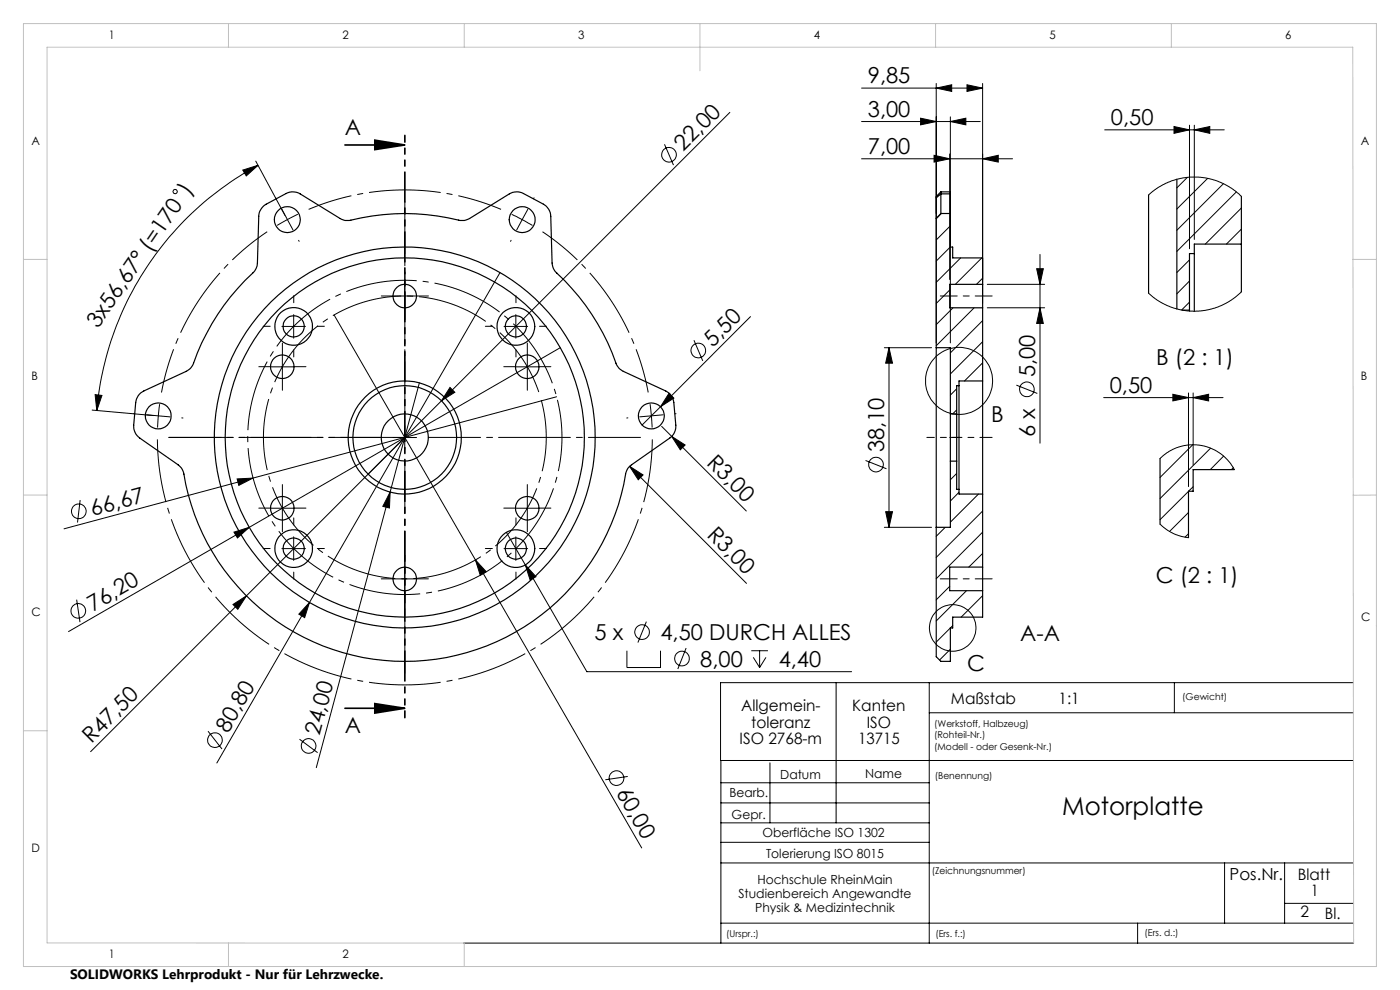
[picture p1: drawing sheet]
<svg xmlns="http://www.w3.org/2000/svg" width="297mm" height="210mm" viewBox="0 0 297 210" stroke-linecap="round" stroke-linejoin="round" font-family="sans-serif">
<g fill="none" stroke="#000" stroke-width=".21">
<path d="M182.8 18.7h25.7M198.6 18.7l3.3-.7v1.4zM198.6 17.7v55M205.1 18l3.4 .7-3.4 .7zM208.5 17.7v46.6M51.5 36.1l3.3-1-2.6 2.2zM54.3 34.2l6.2 11.5M54.8 35.1a65.6 65.6 0 0 0-34.3 52M141 30.6l1.9 4.4M154.8 23.8l-135.6 135.6M182.8 33.7h32M182.8 25.8h25.2"/>
<path d="M195.3 25.1l3.3 .7-3.3 .7zM198.2 32.9l3.3 .8-3.3 .7zM201.5 32.7v26.6M201.6 25.8l3.3-.7v1.4zM201.6 24.8v47.9M208.5 33.7l3.3-.8v1.5zM234.4 27.5h25.3M249.1 26.8l3.2 .7-3.2 .8zM251.9 37.6l-2.2 2.3M252.3 26.6v26.2M253.4 27.5l3.2-.7v1.5zM253.4 26.6v24.2"/>
<path d="M256.2 37.8l-6.5 6.5M259.5 39l-9.8 9.9M106.1 57.8l-40.4 70M108.5 45.5l2.3 1.1M110.8 46.6l2.2 1.2M110.8 46.6l-1.2 2.2M112 44.4l-1.2 2.2M199.7 45.3l-1.1 1.1M201.6 47.9l-3 3M201.6 52.4l-3 3M203.8 54.7l-5.2 5.2M208.3 54.7l-5.6 5.6"/>
<path d="M208.5 59l-1.3 1.3M219.9 57h1.4l-.7 3.3zM220.6 54v40M243.7 41.4l2-1.6 2.7-1.4 2.7-.7 3.2-.1 2.3 .3 2.4 .8 2.3 1.2 2 1.8M252.3 55.1l-2.6 2.7M252.3 59.6l-2.6 2.7M262.3 40.7l-12.6 12.6M263.3 44.1l-7.6 7.7M263.3 48.6l-3.1 3.2M57.4 77.8h5M59.8 69.2h5M59.9 75.3v5"/>
<path d="M62.3 66.7v5M70.9 66.8l30 52M83.4 62.8h5M85.9 60.3v5M106.9 69.2h5M109.4 77.8h4.9M109.4 66.7v5M111.9 75.3v5M118.9 73.8l-66 38.1M147.2 72.2l1.9 4.3M159.2 67.2l-19.1 19.1M187.6 73.8h10"/>
<path d="M188.6 73.8l.7 3.2h-1.4zM188.6 73.8v38.1M201.5 61.5l-2.9 2.9M202.2 65.3l-3.6 3.6M206.7 65.3l-8.1 8M208.5 68l-6.9 6.9M208.5 72.5l-6.9 6.8M208.5 77l-3.9 3.8M209.4 60.3h12.2M209.4 65.3h12.2M220.6 65.3l.7 3.3h-1.4zM252.3 64.1l-1.6 1.6"/>
<path d="M263.3 61.9l-2 1.7-2.1 1.2-2.9 .9-2.7 .3-3.2-.3-2.1-.6-2.8-1.4-1.8-1.5M19.5 87l13.1 1.2M20.2 83.7l1.4 .2-1.1 3.2zM83.4 92.8h5M85.9 90.3v5M89 81.2l-6.2 23.2M95.5 82.2l1 1-2.8 1.8zM118.1 84.2l-104.5 28M133.6 98.9l2.8 1.8-1 1.1zM133.6 98.9l24.8 24.8M140.1 86.3l-3.9 3.9M140.4 90.4l17.9 18"/>
<path d="M141.9 83.4l1 1-2.8 1.9zM142.5 92.6l2.8 1.8-1 1zM183.6 97.7l4.5 1.7M203 82.5l-1.4 1.3M203 87l-.9 .8M215.6 81.7l4.5 1.8M234.1 84.3h25.4M246.1 97.3l1.9-1.5 2.2-1 2.1-.4 2.4 .1 1.7 .4 2.5 1.3 1.9 1.8 1.1 1.6M248.8 83.6l3.3 .7-3.3 .7zM252.1 83.4v19.8M253 94.3l-6.9 7M253.1 84.3l3.3-.7v1.4z"/>
<path d="M253.1 83.4v15.2M256.8 95.1l-10.7 10.7M259.6 96.8l-2.8 2.8M261.6 99.2l-.4 .4M17 106.1l-.6 4.7M49.6 112.9l3.3-1-2.5 2.2zM50.3 101.6l3.4-.2-3 1.6zM52.9 111.9l-38.4 22.1M57.4 107.8h5M59.8 116.4h5M59.9 105.3v5M62.3 113.9v5"/>
<path d="M82.8 104.4l-.2 3.4-1.4-.4zM82.8 104.4l-15.7 58.4M100.9 118.8l2.3 2.5-1.3 .7zM100.9 118.8l35.2 61.1M106.9 116.4h5M107.4 112.9l4 6.9M109.4 107.8h4.9M109.4 113.9v5M111.4 119.8l2.3 2.5-1.2 .7zM111.4 119.8l13.1 22.7h56.2M111.9 105.3v5M187.6 111.9h10"/>
<path d="M187.9 108.5h1.4l-.7 3.4zM200.5 111.9l-1.9 1.9M203 100.4l-1.4 1.4M203.4 104.4l-1.8 1.9M207.6 104.8l-6 6M208.5 108.4l-9.9 9.8M208.5 112.9l-9.9 9.9M208.5 117.4l-3 2.9M246.1 111.2l1.6 1.3 1.2 .7 1.7 .6 1.5 .2M252.1 108.7l-4 4M252.1 113.2l-.7 .7M253.1 103.2l-7 7"/>
<path d="M16.3 127.2l.7 4.8M49.4 128.2l2.9-1.8-1.9 2.8zM65.7 127.8l-1.1 3.2-1.2-.7zM65.7 127.8l-19.7 34M83.4 122.8h5M85.9 120.3v5M133 138v3.6h7.1v-3.6M137.1 131.9l-1.8 4.4M145.6 137.5l-1.8 4.4M159.4 138h3.5M159.8 139.4l1.3 2.2M161.1 138v3.6"/>
<path d="M162.5 139.4l-1.4 2.2M201.5 124.4l-2.9 2.8M201.6 137.7l-2.3 2.3M202.1 132.7l-3.5 3.5M205 125.3l-6.4 6.4M208.5 126.4l-4.6 4.5M208.5 130.8l-.1 .1M44.1 155.1l3 3.8M63.5 156.8l3.9 2.9M177.4 144.8v29.7M197.1 144.8v55.3M197.1 151.2h90"/>
<path d="M249.1 144.8v6.4M287.1 144.8h-134.2v16.5h134.2M133.2 164.7l-4.8 .7M152.9 178.7h44.2M152.9 174.5h44.2M152.9 170.3h44.2M152.9 166h44.2M152.9 161.3v38.8M163.3 161.8v12.7M152.9 195.8h134.3M152.9 183h134.2M241.3 195.8v4.3"/>
<path d="M259.8 183v12.8M272.5 183v12.8M272.5 191.6h14.7M98.3 200.1h188.9"/>
<circle cx="141.9" cy="32.8" r="1.56"/>
<circle cx="37.1" cy="40.6" r=".44"/>
<circle cx="148.1" cy="74.3" r="1.56"/>
<circle cx="185.8" cy="98.6" r="1.55"/>
<circle cx="203.5" cy="80.8" r="7.1"/>
<circle cx="217.8" cy="82.6" r="1.56"/>
<circle cx="16.7" cy="108.5" r="1.55"/>
<circle cx="16.6" cy="129.6" r="1.55"/>
<circle cx="136.2" cy="134.1" r="1.55"/>
<circle cx="144.7" cy="139.7" r="1.55"/>
<circle cx="202.1" cy="133.2" r="4.9"/>
<circle cx="45.6" cy="157" r="1.57"/>
<circle cx="65.5" cy="158.2" r="1.55"/>
<circle cx="130.8" cy="165.1" r="1.56"/>
</g>
<path d="M61 46.6l-2.2 1.2M61 46.6l2.2-1.2M33.6 88.2l-.2 2.5M33.6 88.2l.3-2.5M138.2 88.2l-.3-2.5M138.2 88.2l.1 2.5" fill="none" stroke="#000" stroke-width=".21" stroke-dasharray="15.2 1.3 1.3 1.3" stroke-linecap="butt"/>
<path d="M56.7 49.2a52.5 52.5 0 0 0-22.4 34.1M106.3 44.4a52.5 52.5 0 0 0-40.8 0M137.5 83.3a52.5 52.5 0 0 0-22.4-34.1" fill="none" stroke="#000" stroke-width=".21" stroke-dasharray="15.2 1.3 1.3 1.3" stroke-dashoffset="5.7" stroke-linecap="butt"/>
<path d="M33.4 93.2a52.5 52.5 0 0 0 52.5 52.1 52.5 52.5 0 0 0 52.5-52.1" fill="none" stroke="#000" stroke-width=".21" stroke-dasharray="15.2 1.3 1.3 1.3" stroke-dashoffset="1.8" stroke-linecap="butt"/>
<path d="M73.2 30.8h12.7M79.5 29.7l6.4 1.1-6.4 .9zM73.2 150.2h12.7M79.5 149.3l6.4 .9-6.4 1.1z" fill="none" stroke="#000" stroke-width=".35"/>
<path d="M114.6 84a30 30 0 0 0-50.3-12.1 30 30 0 0 0 13.8 49.9 30 30 0 0 0 36.9-36.3l-.4-1.5" fill="none" stroke="#000" stroke-width=".21" stroke-dasharray="15.2 1.3 1.3 1.3" stroke-dashoffset="-.9" stroke-linecap="butt"/>
<path d="M117.8 83a33.3 33.3 0 0 0-55.9-13.4 33.3 33.3 0 0 0 15.4 55.4 33.3 33.3 0 0 0 40.9-40.3l-.4-1.7" fill="none" stroke="#000" stroke-width=".21" stroke-dasharray="15.2 1.3 1.3 1.3" stroke-dashoffset="-1.8" stroke-linecap="butt"/>
<g fill="none" stroke="#000" stroke-width=".21" stroke-dasharray="15.2 1.3 1.3 1.3">
<path d="M58.6 42.2l-.1-.2M61 46.6l-1.2-2.2M61 46.6l1.2 2.2M63.3 51l.2 .2M108.4 51l-.1 .2M113.2 42.2l.1-.2M57.3 69.2h-1.5M57.4 77.8h-2.5M59.9 75.3v-2.5M62.3 64.2v-1.5M62.3 74.2v1.5M62.4 77.8h2.5"/>
<path d="M67.3 69.2h1.5M83.4 62.8h-2.5M85.9 60.3v-2.5M85.9 65.3v2.5M88.4 62.8h2.5M104.5 69.2h-1.5M109.4 77.8h-2.5M109.5 64.2v-1.5M109.5 74.2v1.5M111.9 75.3v-2.5M114.4 77.8h2.5M114.5 69.2h1.5"/>
<path d="M28.6 87.8h-.2M33.6 88.2l-2.5-.2M33.6 88.2l2.5 .2M38.6 88.6l.2 .1M59.9 80.3v2.5M111.9 80.3v2.5M133.2 88.6l-.2 .1M138.2 88.2l2.5-.2M138.2 88.2l-2.5 .2M143.2 87.8h.2M57.3 116.4h-1.5M57.4 107.8h-2.5"/>
<path d="M59.9 105.3v-2.5M59.9 110.3v2.5M62.3 111.4v-1.5M62.4 107.8h2.5M67.3 116.4h1.5M104.5 116.4h-1.5M109.4 107.8h-2.5M109.5 111.4v-1.5M111.9 105.3v-2.5M111.9 110.3v2.5M114.4 107.8h2.5M114.5 116.4h1.5"/>
<path d="M62.3 121.4v1.5M83.4 122.8h-2.5M85.9 120.3v-2.5M85.9 125.3v2.5M88.4 122.8h2.5M109.5 121.4v1.5"/>
</g>
<path d="M80.9 92.8h-45M85.9 87.8v-45M85.9 97.8v45M90.9 92.8h45" fill="none" stroke="#000" stroke-width=".21" stroke-dasharray="15.2 1.3 1.3 1.3" stroke-dashoffset="4.2"/>
<path d="M199.5 62.8h11M199.5 122.8h11" fill="none" stroke="#000" stroke-width=".21" stroke-dasharray="15.2 1.3 1.3 1.3" stroke-dashoffset="11.6"/>
<path d="M201.5 92.8h9" fill="none" stroke="#000" stroke-width=".21" stroke-dasharray="15.2 1.3 1.3 1.3" stroke-dashoffset="12.6"/>
<path d="M203.6 92.8h-7" fill="none" stroke="#000" stroke-width=".21" stroke-dasharray="15.2 1.3 1.3 1.3" stroke-dashoffset="13.6"/>
<path d="M85.9 28.7v123.5" fill="none" stroke="#000" stroke-width=".35" stroke-dasharray="6.3 1.3 1.3 1.3 1.3 1.3" stroke-dashoffset="4.9"/>
<path d="M85.9 92.8h-50.1" fill="none" stroke="#000" stroke-width=".21" stroke-dasharray="15.2 1.3 1.3 1.3" stroke-dashoffset="1.6"/>
<g fill="none" stroke="#c0c0c0" stroke-width=".21">
<path d="M5 5h287v200h-287zM48.5 5v5M98.5 5v5M148.5 5v10M198.5 5v5M248.5 5v5M5 55h5M287 55h5M5 105h5M292 105h-4.9M5 155h5M48.5 200v5"/>
<path d="M98.3 200.1l-88.3-.1v-190h277l.2 190.1M98.5 200v5"/>
</g>
<g fill="#000">
<path d="M95.5 82.2l1 1-2.8 1.8zM133.6 98.9l2.8 1.8-1 1.1zM141.9 83.4l1 1-2.8 1.9zM142.5 92.6l2.8 1.8-1 1zM49.6 112.9l3.3-1-2.5 2.2zM50.3 101.6l3.4-.2-3 1.6zM82.8 104.4l-.2 3.4-1.4-.4zM100.9 118.8l2.3 2.5-1.3 .7zM49.4 128.2l2.9-1.8-1.9 2.8zM65.7 127.8l-1.1 3.2-1.2-.7z"/>
<path d="M51.5 36.1l3.3-1-2.6 2.2zM20.2 83.7l1.4 .2-1.1 3.2z"/>
<path d="M79.5 29.7l6.4 1.1-6.4 .9zM79.5 149.3l6.4 .9-6.4 1.1z"/>
<path d="M198.2 32.9l3.3 .8-3.3 .7zM208.5 33.7l3.3-.8v1.5z"/>
<path d="M253.4 27.5l3.2-.7v1.5zM249.1 26.8l3.2 .7-3.2 .8zM253.1 84.3l3.3-.7v1.4zM248.8 83.6l3.3 .7-3.3 .7z"/>
<path d="M188.6 73.8l.7 3.2h-1.4zM187.9 108.5h1.4l-.7 3.4zM219.9 57h1.4l-.7 3.3zM220.6 65.3l.7 3.3h-1.4z"/>
<path d="M111.4 119.8l1.1 3.2 1.2-.7zM195.3 25.1l3.3 .7-3.3 .7zM201.6 25.8l3.3-.7v1.4zM198.6 18.7l3.3-.7v1.4zM205.1 18l3.4 .7-3.4 .7z"/>
</g>
<g fill="none" stroke="#000" stroke-width=".25">
<path d="M249.7 38v27.5M55.8 43.8l4.9-2.7a3.1 3.1 0 0 1 3 0l8.4 5.2a2.79 2.79 0 0 0 2.3 .4 49 49 0 0 1 23.5 .1h.6l1.1-.5 8.5-5.2a3.1 3.1 0 0 1 3 0l4.2 2.2a3 3 0 0 1 1.5 2.6l.3 9.9a3 3 0 0 0 1 2.1 48.5 48.5 0 0 1 12.8 19.7l.6 .7 .7 .5 9 4.1a3.1 3.1 0 0 1 1.7 2.5l.5 4.8a3.1 3.1 0 0 1-1.3 2.7l-8.1 5.7a2.84 2.84 0 0 0-1.3 2 47.5 47.5 0 0 1-47.2 39.7 47.5 47.5 0 0 1-46.7-40.3l-.4-.8-.6-.6-8.2-5.7a3.1 3.1 0 0 1-1.2-2.7l.4-4.8a3.1 3.1 0 0 1 1.7-2.5l9-4.1a2.96 2.96 0 0 0 1.6-1.8 48.1 48.1 0 0 1 12.9-19.5l.5-1.1 .1-.6 .3-10.3 .2-.7zM198.6 42v31.8M199.6 40.7v.4M199.6 40.7l-1 1v.3M199.6 40.7h2v.4M199.6 45.3l-1 1M199.6 45.3h2M199.6 41.1l-1 .9M199.6 41.1v4.2M199.6 41.1h2M201.6 41.1v11.3h.5v2.3h6.4v5.6"/>
<path d="M243.7 41.4v20.8M253.4 53.8v12.2M253.4 53.8h-1.1v12M263.3 51.8v10.1M263.3 51.8h-9.9v2M263.3 41.7v10.1M198.6 73.8v38.1M198.6 73.8h3v14M208.5 60.3v5M208.5 65.3v15.5M208.5 60.3h-7v5h7M250.8 65.8h1.5"/>
<path d="M252.3 65.8v.2M201.6 87.8v10M201.6 87.8h1.4M201.6 97.8v14.1h-3M201.6 97.8h1.4M203 87.8v10M203 97.8v6h.4M203.4 81.8v22M203.4 81.8h-.4v6M208.5 80.8v24M208.5 80.8h-5.1v1M246.1 97.3v13.9"/>
<path d="M261.9 99.6h-8.8v4.6h-1v9.8M198.6 111.9v27.4l1 1h2v-7.1h.5v-2.3h6.4v-5.6M203.4 103.8v1h5.1M208.5 104.8v15.5M208.5 120.3v5M208.5 120.3h-7v5h7"/>
<circle cx="61" cy="46.6" r="2.75"/>
<circle cx="110.8" cy="46.6" r="2.76"/>
<circle cx="59.9" cy="77.8" r="2.5"/>
<circle cx="62.3" cy="69.2" r="4"/>
<circle cx="62.3" cy="69.2" r="2.27"/>
<circle cx="85.9" cy="62.8" r="2.5"/>
<circle cx="109.4" cy="69.2" r="2.26"/>
<circle cx="109.4" cy="69.2" r="4"/>
<circle cx="111.8" cy="77.8" r="2.5"/>
<circle cx="33.6" cy="88.2" r="2.75"/>
<circle cx="85.9" cy="92.8" r="40.4"/>
<circle cx="85.9" cy="92.8" r="12"/>
<circle cx="85.9" cy="92.8" r="38.1"/>
<circle cx="85.9" cy="92.8" r="11"/>
<circle cx="85.9" cy="92.8" r="5"/>
<circle cx="138.2" cy="88.2" r="2.75"/>
<circle cx="59.9" cy="107.8" r="2.49"/>
<circle cx="62.3" cy="116.4" r="4"/>
<circle cx="62.3" cy="116.4" r="2.26"/>
<circle cx="109.4" cy="116.4" r="2.25"/>
<circle cx="109.4" cy="116.4" r="4"/>
<circle cx="111.8" cy="107.8" r="2.49"/>
<circle cx="85.9" cy="122.8" r="2.5"/>
</g>
<text font-size="5.3" x="225.3" y="172.8">Motorplatte</text>
<g font-size="4.7">
<text x="184.1" y="17.7">9,85</text>
<text x="73.2" y="28.7">A</text>
<text x="184.1" y="24.7">3,00</text>
<text x="235.7" y="26.5">0,50</text>
<text x="145" y="32.2" transform="rotate(-45 145 32.2)">22,00</text>
<text x="184.1" y="32.6">7,00</text>
<text x="20.8" y="69.8" transform="rotate(-55 20.8 69.8)">3x56,67° (=170 )</text>
<text x="151.2" y="73.7" transform="rotate(-45 151.2 73.7)">5,50</text>
<text x="245.3" y="77.5">B (2 : 1)</text>
<text x="219.6" y="80" transform="rotate(-90 219.6 80)">5,00</text>
<text x="235.4" y="83.3">0,50</text>
<text x="210.3" y="89.5">B</text>
<text x="187.6" y="96" transform="rotate(-90 187.6 96)">38,10</text>
<text x="219.6" y="92.7" transform="rotate(-90 219.6 92.7)">6 x</text>
<text x="149.7" y="98.4" transform="rotate(45 149.7 98.4)">R3,00</text>
<text x="19.7" y="109.4" transform="rotate(-15 19.7 109.4)">66,67</text>
<text x="149.8" y="113.7" transform="rotate(45 149.8 113.7)">R3,00</text>
<text x="245.2" y="123.6">C (2 : 1)</text>
<text x="19.7" y="129.8" transform="rotate(-30 19.7 129.8)">76,20</text>
<text x="126.1" y="135.8">5 x</text>
<text x="140.1" y="135.8">4,50 DURCH ALLES</text>
<text x="216.4" y="136.1">A-A</text>
<text x="148.6" y="141.4">8,00</text>
<text x="165.2" y="141.4">4,40</text>
<text x="205.2" y="142.3">C</text>
<text x="48.4" y="155.6" transform="rotate(-60 48.4 155.6)">80,80</text>
<text x="73.2" y="155.6">A</text>
<text x="19.4" y="157.8" transform="rotate(-45 19.4 157.8)">R47,50</text>
<text x="67.8" y="156.2" transform="rotate(-75 67.8 156.2)">24,00</text>
<text x="130.6" y="168.1" transform="rotate(60 130.6 168.1)">60,00</text>
</g>
<text font-size="3.5" x="260.8" y="186.7">Pos.Nr.</text>
<g font-size="3.3">
<text x="201.7" y="149.2">Maßstab</text>
<text x="224.6" y="149.2">1:1</text>
<text x="157.2" y="150.9">Allgemein-</text>
<text x="159.4" y="154.4">toleranz</text>
<text x="180.8" y="150.9">Kanten</text>
<text x="183.9" y="154.4">ISO</text>
<text x="156.9" y="157.9">ISO 2768-m</text>
<text x="182" y="157.9">13715</text>
<text x="275.3" y="186.6">Blatt</text>
<text x="278.1" y="190">1</text>
<text x="275.9" y="194.6">2</text>
<text x="281.1" y="194.9">Bl.</text>
</g>
<text font-size="2.9" x="14.9" y="207.6">SOLIDWORKS Lehrprodukt - Nur für Lehrzwecke.</text>
<g font-size="2.7">
<text x="165.5" y="165.2">Datum</text>
<text x="183.5" y="165.1">Name</text>
<text x="154.7" y="169">Bearb.</text>
<text x="155.2" y="173.6">Gepr.</text>
<text x="161.8" y="177.5">Oberfläche ISO 1302</text>
<text x="162.5" y="182">Tolerierung ISO 8015</text>
<text x="156.7" y="190.4">Studienbereich Angewandte</text>
<text x="160.7" y="187.4">Hochschule RheinMain</text>
<text x="160.2" y="193.4">Physik &amp; Medizintechnik</text>
</g>
<g font-size="2.5">
<text x="23.1" y="8.2">1</text>
<text x="72.7" y="8.2">2</text>
<text x="122.7" y="8.2">3</text>
<text x="172.7" y="8.2">4</text>
<text x="222.7" y="8.2">5</text>
<text x="272.7" y="8.2">6</text>
<text x="6.7" y="30.7">A</text>
<text x="288.7" y="30.7">A</text>
<text x="6.7" y="80.7">B</text>
<text x="288.7" y="80.7">B</text>
<text x="6.7" y="130.7">C</text>
<text x="288.8" y="131.7">C</text>
<text x="6.7" y="180.7">D</text>
<text x="23.1" y="203.2">1</text>
<text x="72.7" y="203.2">2</text>
</g>
<g font-size="2">
<text x="250.8" y="148.6">(Gewicht)</text>
<text x="198.2" y="154.1">(Werkstoff, Halbzeug)</text>
<text x="198.2" y="156.6">(Rohteil-Nr.)</text>
<text x="198.2" y="159.1">(Modell - oder Gesenk-Nr.)</text>
<text x="198.3" y="165.3">(Benennung)</text>
<text x="197.7" y="185.4">(Zeichnungsnummer)</text>
<text x="154.1" y="198.7">(Urspr.:)</text>
<text x="198.4" y="198.7">(Ers. f.:)</text>
<text x="242.8" y="198.6">(Ers. d.:)</text>
</g>
</svg>
